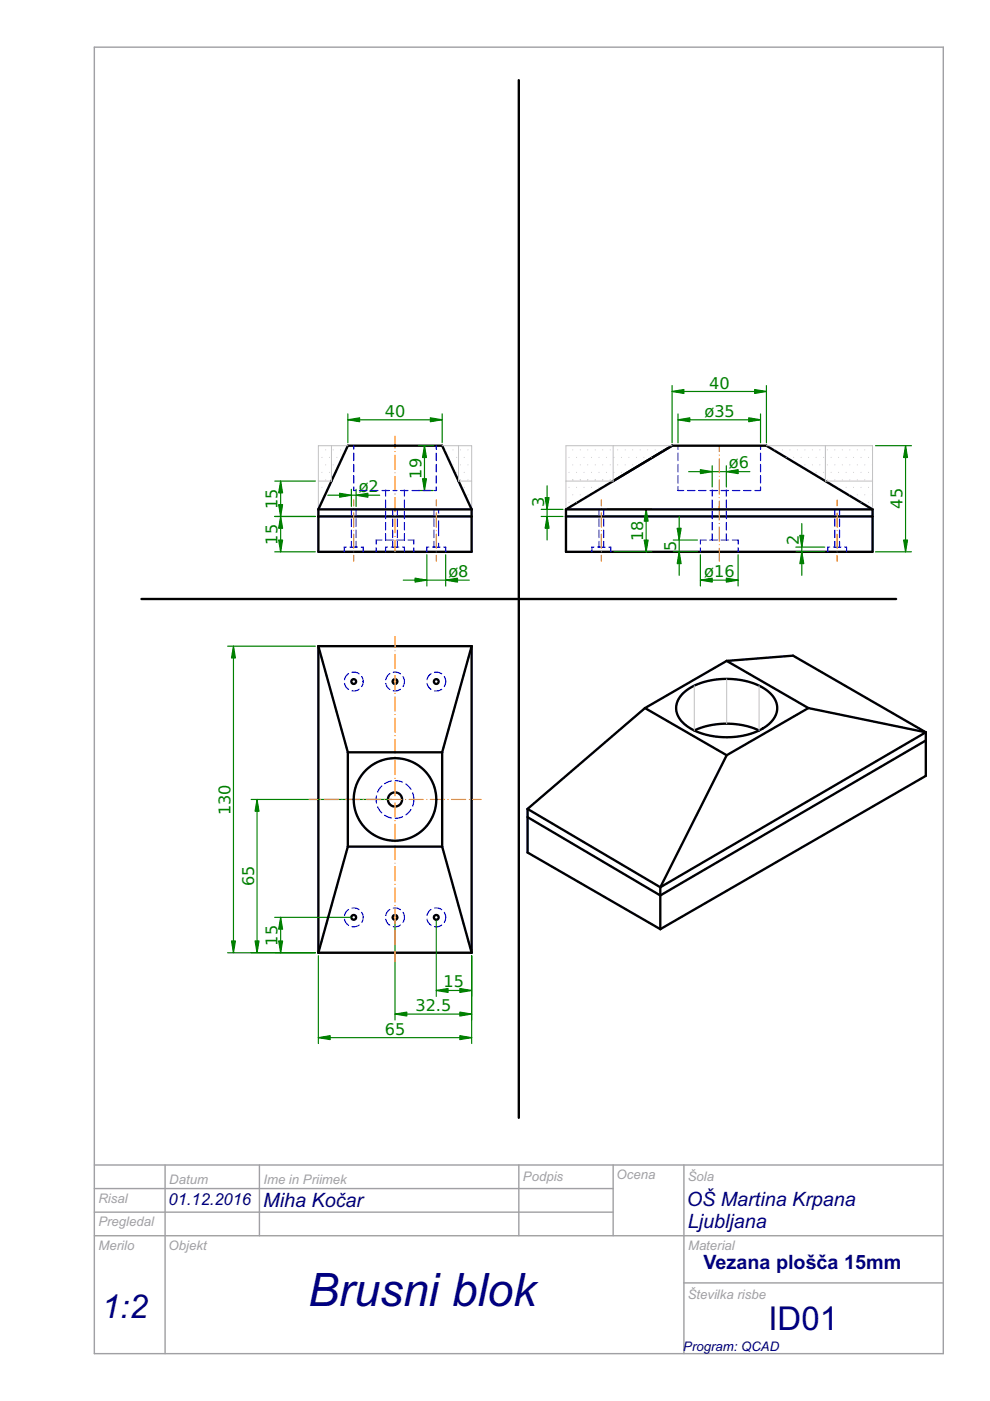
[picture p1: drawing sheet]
<svg xmlns="http://www.w3.org/2000/svg" width="210mm" height="297mm" viewBox="0 0 210 297" stroke-linecap="round" stroke-linejoin="round" font-family="sans-serif">
<path d="M20 10h180v277h-180zM20 257h110M20 252h110M20 247h180M35 247v40M55 247v15M110 247v15M130 247v15M145 247v40M20 262h180M145 272h55" fill="none" stroke="#a0a0a4" stroke-width=".3"/>
<g fill="none" stroke="#000" stroke-width=".5">
<path d="M110 17v220M67.5 109.5h32.5v7.5h-32.5zM120 109.5h65v7.5h-65zM30 127h160M67.5 137h32.5v65h-32.5zM168.1 139l28.2 16.3M196.3 164.5l-56.3 32.5-28.1-16.3"/>
<circle cx="75" cy="144.5" r=".5"/>
<circle cx="83.7" cy="144.5" r=".5"/>
<circle cx="92.5" cy="144.5" r=".5"/>
<circle cx="83.7" cy="169.5" r="1.5"/>
<circle cx="75" cy="194.5" r=".5"/>
<circle cx="83.7" cy="194.5" r=".5"/>
<circle cx="92.5" cy="194.5" r=".5"/>
</g>
<g fill="none" stroke="#00f" stroke-width=".25">
<path d="M73.4 116h-.4v1M74.2 116h1.6M74.5 108v1.2M74.5 110v1.6M74.5 112.4v1.6M74.5 114.8v1.2M75.5 108v1.2M75.5 110v1.6M75.5 112.4v1.6M75.5 114.8v1.2M76.6 116h.4v1M79.7 116.1v.9"/>
<path d="M81 114.5h-1.3v.9M81.7 103.9v1.3M81.7 106v1.6M81.7 108.4v1.6M81.7 110.8v1.6M81.7 113.2v1.3M81.8 114.5h1.6M82.2 116h-.5v1M83 116h1.5M83.2 108v1.2M83.2 110v1.6M83.2 112.4v1.6"/>
<path d="M83.2 114.8v1.2M84.1 114.5h1.6M84.2 108v1.2M84.2 110v1.6M84.2 112.4v1.6M84.2 114.8v1.2M85.3 116h.4v1M85.7 103.9v1.3M85.7 106v1.6M85.7 108.4v1.6M85.7 110.8v1.6M85.7 113.2v1.3"/>
<path d="M86.5 114.5h1.2v.9M87.7 116.1v.9M90.9 116h-.4v1M91.7 116h1.6M92 108v1.2M92 110v1.6M92 112.4v1.6M92 114.8v1.2M93 108v.8M93 110.4v3.2M93 115.2v.8M94.1 116h.4v1"/>
<path d="M125.9 116h-.4v1M126.7 116h1.6M127 108v1.2M127 110v1.6M127 112.4v1.6M127 114.8v1.2M128 108v1.2M128 110v1.6M128 112.4v1.6M128 114.8v1.2M129.1 116h.4v1M148.5 116.1v.9"/>
<path d="M149.7 114.5h-1.2v.9M150.5 114.5h1.6M151 103.9v1.3M151 106v1.6M151 108.4v1.6M151 110.8v1.6M151 113.2v1.3M152.9 114.5h1.6M154 103.9v1.3M154 106v1.6M154 108.4v1.6M154 110.8v1.6"/>
<path d="M154 113.2v1.3M155.3 114.5h1.2v.9M156.5 116.1v.9M175.9 116h-.4v1M176.7 116h1.6M177 108v1.2M177 110v1.6M177 112.4v1.6M177 114.8v1.2M178 108v1.2M178 110v1.6M178 112.4v1.6"/>
<path d="M178 114.8v1.2M179.1 116h.4v1M73 144.9l.4 .7 .5 .6M73.9 142.8l-.6 .6-.3 .7M74.6 142.5h.8l.7 .4M76.1 146.1l-.7 .4h-.8M76.7 143.4l.3 1.1-.3 1.1M81.8 144.9l.3 .7 .6 .6M82.7 142.8l-.6 .6-.3 .7M83.4 142.5h.8l.7 .4M84.9 146.1l-.7 .4h-.8M85.4 143.4l.3 1.1-.3 1.1"/>
<path d="M90.5 144.9l.4 .7 .5 .6M91.4 142.8l-.6 .6-.3 .7M92.1 142.5h.8l.7 .4M93.6 146.1l-.7 .4h-.8M94.2 143.4l.3 1.1-.3 1.1M79.8 168.7v1.6M80.1 171l.8 1.4M80.9 166.6l-.8 1.4M81.6 172.8l1.4 .6M83 165.6l-1.4 .6M83.8 165.5l1.6 .3M85.4 173.2l-1.6 .3"/>
<path d="M86 166.2l1.1 1.2M87.1 171.6l-1.1 1.2M87.5 168.1l.2 1.4-.2 1.4M73 194.9l.4 .7 .5 .6M73.9 192.8l-.6 .6-.3 .7M74.6 192.5h.8l.7 .4M76.1 196.1l-.7 .4h-.8M76.7 193.4l.3 1.1-.3 1.1M81.8 194.9l.3 .7 .6 .6M82.7 192.8l-.6 .6-.3 .7M83.4 192.5h.8l.7 .4M84.9 196.1l-.7 .4h-.8"/>
<path d="M85.4 193.4l.3 1.1-.3 1.1M90.5 194.9l.4 .7 .5 .6M91.4 192.8l-.6 .6-.3 .7M92.1 192.5h.8l.7 .4M93.6 196.1l-.7 .4h-.8M94.2 193.4l.3 1.1-.3 1.1"/>
</g>
<path d="M92.5 210h7.5" fill="none" stroke="#008000" stroke-width=".25"/>
<path d="M97.5 209.6l2.5 .4-2.5 .4z" fill="#008000"/>
<path d="M97.5 209.6l2.5 .4-2.5 .4z" fill="#008000" stroke="#008000" stroke-width=".25"/>
<path d="M92.5 210l2.5-.4v.8z" fill="#008000"/>
<path d="M92.5 210l2.5-.4v.8z" fill="#008000" stroke="#008000" stroke-width=".25"/>
<path d="M92.5 195.1v16.2M83.7 215h16.3M100 202.6v8.7" fill="none" stroke="#008000" stroke-width=".25"/>
<path d="M97.5 214.6l2.5 .4-2.5 .4z" fill="#008000"/>
<path d="M97.5 214.6l2.5 .4-2.5 .4z" fill="#008000" stroke="#008000" stroke-width=".25"/>
<path d="M83.7 215l2.5-.4v.8z" fill="#008000"/>
<path d="M83.7 215l2.5-.4v.8z" fill="#008000" stroke="#008000" stroke-width=".25"/>
<path d="M83.7 195.1v21.2M100 202.6v13.7M67.5 220h32.5" fill="none" stroke="#008000" stroke-width=".25"/>
<path d="M97.5 219.6l2.5 .4-2.5 .4z" fill="#008000"/>
<path d="M97.5 219.6l2.5 .4-2.5 .4z" fill="#008000" stroke="#008000" stroke-width=".25"/>
<path d="M67.5 220l2.5-.4v.8z" fill="#008000"/>
<path d="M67.5 220l2.5-.4v.8z" fill="#008000" stroke="#008000" stroke-width=".25"/>
<path d="M59.5 194.5v7.5M67.5 202.6v18.7M100 202.6v18.7" fill="none" stroke="#008000" stroke-width=".25"/>
<path d="M59.1 199.5h.8l-.4 2.5z" fill="#008000"/>
<path d="M59.1 199.5h.8l-.4 2.5z" fill="#008000" stroke="#008000" stroke-width=".25"/>
<path d="M59.5 194.5l.4 2.5h-.8z" fill="#008000"/>
<path d="M59.5 194.5l.4 2.5h-.8z" fill="#008000" stroke="#008000" stroke-width=".25"/>
<path d="M54.5 169.5v32.5M58.2 194.5h16.2M58.2 202h8.7" fill="none" stroke="#008000" stroke-width=".25"/>
<path d="M54.1 199.5h.8l-.4 2.5z" fill="#008000"/>
<path d="M54.1 199.5h.8l-.4 2.5z" fill="#008000" stroke="#008000" stroke-width=".25"/>
<path d="M54.5 169.5l.4 2.5h-.8z" fill="#008000"/>
<path d="M54.5 169.5l.4 2.5h-.8z" fill="#008000" stroke="#008000" stroke-width=".25"/>
<path d="M49.5 137v65M53.2 169.5h29.9M53.2 202h13.7" fill="none" stroke="#008000" stroke-width=".25"/>
<path d="M49.1 199.5h.8l-.4 2.5z" fill="#008000"/>
<path d="M49.1 199.5h.8l-.4 2.5z" fill="#008000" stroke="#008000" stroke-width=".25"/>
<path d="M49.5 137l.4 2.5h-.8z" fill="#008000"/>
<path d="M49.5 137l.4 2.5h-.8z" fill="#008000" stroke="#008000" stroke-width=".25"/>
<path d="M69.5 105h11M48.2 137h18.7M48.2 202h18.7" fill="none" stroke="#008000" stroke-width=".25"/>
<path d="M72 104.6l2.5 .4-2.5 .4z" fill="#008000"/>
<path d="M72 104.6l2.5 .4-2.5 .4z" fill="#008000" stroke="#008000" stroke-width=".25"/>
<path d="M75.5 105l2.5-.4v.8z" fill="#008000"/>
<path d="M75.5 105l2.5-.4v.8z" fill="#008000" stroke="#008000" stroke-width=".25"/>
<path d="M74.5 103.8v3.6M75.5 103.8v3.6M85.5 123h14" fill="none" stroke="#008000" stroke-width=".25"/>
<path d="M88 122.6l2.5 .4-2.5 .4z" fill="#008000"/>
<path d="M88 122.6l2.5 .4-2.5 .4z" fill="#008000" stroke="#008000" stroke-width=".25"/>
<path d="M94.5 123l2.5-.4v.8z" fill="#008000"/>
<path d="M94.5 123l2.5-.4v.8z" fill="#008000" stroke="#008000" stroke-width=".25"/>
<path d="M90.5 117.6v6.7M94.5 117.6v6.7M148.5 123h8" fill="none" stroke="#008000" stroke-width=".25"/>
<path d="M148.5 123l2.5-.4v.8z" fill="#008000"/>
<path d="M148.5 123l2.5-.4v.8z" fill="#008000" stroke="#008000" stroke-width=".25"/>
<path d="M154 122.6l2.5 .4-2.5 .4z" fill="#008000"/>
<path d="M154 122.6l2.5 .4-2.5 .4z" fill="#008000" stroke="#008000" stroke-width=".25"/>
<path d="M146 100h13M148.5 117.6v6.7M156.5 117.6v6.7" fill="none" stroke="#008000" stroke-width=".25"/>
<path d="M148.5 99.6l2.5 .4-2.5 .4z" fill="#008000"/>
<path d="M148.5 99.6l2.5 .4-2.5 .4z" fill="#008000" stroke="#008000" stroke-width=".25"/>
<path d="M154 100l2.5-.4v.8z" fill="#008000"/>
<path d="M154 100l2.5-.4v.8z" fill="#008000" stroke="#008000" stroke-width=".25"/>
<path d="M151 98.8v4.5M154 98.8v4.5M59.5 109.5v7.5" fill="none" stroke="#008000" stroke-width=".25"/>
<path d="M59.5 109.5l.4 2.5h-.8z" fill="#008000"/>
<path d="M59.5 109.5l.4 2.5h-.8z" fill="#008000" stroke="#008000" stroke-width=".25"/>
<path d="M59.1 114.5h.8l-.4 2.5z" fill="#008000"/>
<path d="M59.1 114.5h.8l-.4 2.5z" fill="#008000" stroke="#008000" stroke-width=".25"/>
<path d="M143.7 87.8v6.1M143.7 89h17.5M161.2 87.8v6.1M58.2 109.5h8.7M58.2 117h8.7" fill="none" stroke="#008000" stroke-width=".25"/>
<g fill="none" stroke="#ff7f00" stroke-width=".25">
<path d="M83.7 92.5v2.5M83.7 95.7v.1M83.7 96.5v3M152.5 94.5v1.3M152.5 96.5h.1M152.5 97.3v3M75 106v1.3M75 108h.1M75 108.8v3M75 112.5h.1M75 113.3v3M75 117h.1"/>
<path d="M75 117.8v1.2M83.7 100.2v.1M83.7 101v3M83.7 104.7v.1M83.7 105.5v3M83.7 109.2v.1M83.7 110v3M83.7 113.7v.1M83.7 114.5v2.5M92.5 106v1.3M92.5 108h.1M92.5 108.8v3"/>
<path d="M92.5 112.5h.1M92.5 113.3v3M92.5 117h.1M92.5 117.8v1.2M127.5 106v1.3M127.5 108h.1M127.5 108.8v3M127.5 112.5h.1M127.5 113.3v3M127.5 117h.1M127.5 117.8v1.2M152.5 101h.1"/>
<path d="M152.5 101.8v3M152.5 105.5h.1M152.5 106.3v4M152.5 111h.1M152.5 111.8v3M152.5 115.5h.1M152.5 116.3v2.7M177.5 106v1.3M177.5 108h.1M177.5 108.8v3M177.5 112.5h.1M177.5 113.3v3"/>
<path d="M177.5 117h.1M177.5 117.8v1.2M83.7 135v2.3M83.7 138h.1M83.7 138.8v3M83.7 142.5h.1M83.7 143.3v3M83.7 147h.1M83.7 147.8v3M83.7 151.5h.1M83.7 152.3v3M83.7 156h.1"/>
<path d="M83.7 156.8v3M65.5 169.5h1.7M68 169.5h.1M68.7 169.5h3M72.5 169.5h.1M73.2 169.5h3M77 169.5h.1M77.7 169.5h3M81.5 169.5h.1M82.2 169.5h3M83.7 160.5h.1M83.7 161.3v3"/>
<path d="M83.7 165h.1M83.7 165.8v3M83.7 169.5h.1M83.7 170.3v3M83.7 174h.1M83.7 174.8v3M83.7 178.5h.1M83.7 179.3v3M86 169.5h.1M86.7 169.5h3M90.5 169.5h.1M91.2 169.5h3"/>
<path d="M95 169.5h.1M95.7 169.5h3M99.5 169.5h.1M100.2 169.5h1.8M83.7 183h.1M83.7 183.8v3M83.7 187.5h.1M83.7 188.3v3M83.7 192h.1M83.7 192.8v3M83.7 196.5h.1M83.7 197.3v3"/>
<path d="M83.7 201h.1M83.7 201.8v2.2"/>
</g>
<path d="M142.5 94.5l-22.5 13.5M162.5 94.5l22.5 13.5" fill="none" stroke="#000" stroke-width=".5"/>
<path d="M120 94.5v13.5" fill="none" stroke="#c0c0c0" stroke-width=".21"/>
<path d="M143.7 94.5v.8M143.7 96.1v1.6M143.7 98.5v1.5M161.2 94.5v.8M161.2 96.1v1.6M161.2 98.5v1.5M143.7 100.8v1.6M143.7 103.2v.8M161.2 100.8v1.6M161.2 103.2v.8" fill="none" stroke="#00f" stroke-width=".25"/>
<path d="M143.7 89l2.5-.4v.8z" fill="#008000"/>
<path d="M143.7 89l2.5-.4v.8z" fill="#008000" stroke="#008000" stroke-width=".25"/>
<path d="M158.7 88.6l2.5 .4-2.5 .4z" fill="#008000"/>
<path d="M158.7 88.6l2.5 .4-2.5 .4z" fill="#008000" stroke="#008000" stroke-width=".25"/>
<path d="M142.5 81.8v12.1M142.5 83h20M162.5 81.8v12.1" fill="none" stroke="#008000" stroke-width=".25"/>
<path d="M142.5 83l2.5-.4v.8z" fill="#008000"/>
<path d="M142.5 83l2.5-.4v.8z" fill="#008000" stroke="#008000" stroke-width=".25"/>
<path d="M160 82.6l2.5 .4-2.5 .4z" fill="#008000"/>
<path d="M160 82.6l2.5 .4-2.5 .4z" fill="#008000" stroke="#008000" stroke-width=".25"/>
<g fill="none" stroke="#000" stroke-width=".5">
<path d="M142.5 94.5h20M67.5 108l6.2-13.5h20l6.3 13.5M67.5 137l6.2 22.5M100 137l-6.3 22.5M168.1 139l-14 1.1M73.7 159.5v20M73.7 159.5h20M93.7 159.5v20M136.8 150.1l17.3 10M136.8 150.1l-24.9 21.4M144.7 147.1l1.4-1.1 1.8-.9 2.1-.7 2.5-.4h2.4l2.3 .2 2.2 .5 2.1 .9a5.2 5.2 0 0 1 3.2 5.1 7 7 0 0 1-5.1 4.7l-3.2 .8-3.4 .1-3.5-.6-2.8-1.1a5.2 5.2 0 0 1-3.3-5.1 4.6 4.6 0 0 1 1.3-2.4zM147.2 154.9l1.7-.7 1.6-.4 3.7-.4 3.6 .4 3.1 1.1"/>
<path d="M154.1 140.1l-17.3 10M154.1 140.1l17.3 10M171.4 150.1l-17.3 10M171.4 150.1l24.9 5.2M73.7 179.5h20M73.7 179.5l-6.2 22.5M93.7 179.5l6.3 22.5M154.1 160.1l-14.1 28"/>
<circle cx="83.7" cy="169.5" r="8.7"/>
</g>
<g fill="none" stroke="#c0c0c0" stroke-width=".21">
<path d="M68.3 97h.1M69 98.6h.1M69 95.4h.1M69.8 97h.1M70.6 98.6h.1M70.6 95.4h.1M71.4 97h.1M72.2 95.4h.1M73.7 94.5h-6.2v13.5M93.7 94.5h6.3v13.5M94.4 95.4h.1M95.2 97h.1"/>
<path d="M96 98.6h.1M96 95.4h.1M96.8 97h.1M97.6 98.6h.1M97.6 95.4h.1M98.4 97h.1M99.2 98.6h.1M99.2 95.4h.1M120 94.5h22.5M120.6 97h.1M121.4 98.6h.1M121.4 95.4h.1"/>
<path d="M122.2 97h.1M123 98.6h.1M123 95.4h.1M123.8 97h.1M124.6 98.6h.1M124.6 95.4h.1M125.4 97h.1M126.2 98.6h.1M126.2 95.4h.1M127 97h.1M127.8 98.6h.1M127.8 95.4h.1"/>
<path d="M128.6 97h.1M129.4 98.6h.1M129.4 95.4h.1M130.2 97h.1M131 98.6h.1M131 95.4h.1M131.8 97h.1M132.5 98.6h.1M132.5 95.4h.1M133.3 97h.1M134.1 98.6h.1M134.1 95.4h.1"/>
<path d="M134.9 97h.1M135.7 95.4h.1M136.5 97h.1M137.3 95.4h.1M138.1 97h.1M138.9 95.4h.1M140.5 95.4h.1M162.5 94.5h22.5v13.5M164.3 95.4h.1M165.9 95.4h.1M166.7 97h.1M167.5 95.4h.1"/>
<path d="M168.3 97h.1M169.1 95.4h.1M169.9 97h.1M170.6 98.6h.1M170.6 95.4h.1M171.4 97h.1M172.2 98.6h.1M172.2 95.4h.1M173 97h.1M173.8 98.6h.1M173.8 95.4h.1M174.6 97h.1"/>
<path d="M175.4 98.6h.1M175.4 95.4h.1M176.2 97h.1M177 98.6h.1M177 95.4h.1M177.8 97h.1M178.6 98.6h.1M178.6 95.4h.1M179.4 97h.1M180.2 98.6h.1M180.2 95.4h.1M181 97h.1"/>
<path d="M181.8 98.6h.1M181.8 95.4h.1M182.6 97h.1M183.3 98.6h.1M183.3 95.4h.1M184.1 97h.1M184.9 98.6h.1M184.9 95.4h.1M67.5 102h2.8M68.3 100.2h.1M68.3 103.3h.1M69 101.7h.1"/>
<path d="M69.8 100.2h.1M96.8 100.2h.1M97.2 102h2.8M97.6 101.7h.1M98.4 100.2h.1M98.4 103.3h.1M99.2 101.7h.1M99.2 104.9h.1M120 102h10M120.6 100.2h.1M120.6 106.5h.1M120.6 103.3h.1"/>
<path d="M121.4 101.7h.1M121.4 104.9h.1M122.2 100.2h.1M122.2 106.5h.1M122.2 103.3h.1M123 101.7h.1M123 104.9h.1M123.8 100.2h.1M123.8 103.3h.1M124.6 101.7h.1M124.6 104.9h.1M125.4 100.2h.1"/>
<path d="M125.4 103.3h.1M126.2 101.7h.1M127 100.2h.1M127 103.3h.1M127.8 101.7h.1M128.6 100.2h.1M129.4 101.7h.1M130.2 100.2h.1M131.8 100.2h.1M173 100.2h.1M174.6 100.2h.1M175 102h10"/>
<path d="M175.4 101.7h.1M176.2 100.2h.1M177 101.7h.1M177.8 100.2h.1M177.8 103.3h.1M178.6 101.7h.1M179.4 100.2h.1M179.4 103.3h.1M180.2 101.7h.1M180.2 104.9h.1M181 100.2h.1M181 103.3h.1"/>
<path d="M181.8 101.7h.1M181.8 104.9h.1M182.6 100.2h.1M182.6 106.5h.1M182.6 103.3h.1M183.3 101.7h.1M183.3 104.9h.1M184.1 100.2h.1M184.1 106.5h.1M184.1 103.3h.1M184.9 101.7h.1M184.9 104.9h.1"/>
</g>
<g fill="none" stroke="#00f" stroke-width=".25">
<path d="M75 94.5v.8M75 96.1v1.6M75 98.5v1.5M92.5 94.5v.8M92.5 96.1v1.6M92.5 98.5v1.5M74.5 108h1M75 100.8v1.6M75 103.2v.8M83.2 108h1M92 108h1M92.5 100.8v1.6"/>
<path d="M92.5 103.2v.8M127 108h1M177 108h1"/>
</g>
<path d="M90 94.5v9.5" fill="none" stroke="#008000" stroke-width=".25"/>
<path d="M90 94.5l.4 2.5h-.8z" fill="#008000"/>
<path d="M90 94.5l.4 2.5h-.8z" fill="#008000" stroke="#008000" stroke-width=".25"/>
<path d="M89.6 101.5h.8l-.4 2.5z" fill="#008000"/>
<path d="M89.6 101.5h.8l-.4 2.5z" fill="#008000" stroke="#008000" stroke-width=".25"/>
<path d="M88.7 94.5h3.2M88.7 104h3.2M170 111v11" fill="none" stroke="#008000" stroke-width=".25"/>
<g fill="none" stroke="#00f" stroke-width=".25">
<path d="M75 104h.4M76.2 104h1.6M78.6 104h1.6M81 104h1.5M83.3 104h.9M84.9 104h1.6M87.3 104h1.6M89.7 104h1.6M92.1 104h.4M143.7 104h1.3M145.8 104h1.5M148.1 104h1.6"/>
<path d="M150.5 104h1.6M152.9 104h1.6M155.3 104h1.6M157.7 104h1.5M160 104h1.2"/>
</g>
<path d="M170 117l.4 2.5h-.8z" fill="#008000"/>
<path d="M170 117l.4 2.5h-.8z" fill="#008000" stroke="#008000" stroke-width=".25"/>
<path d="M169.6 113.5h.8l-.4 2.5z" fill="#008000"/>
<path d="M169.6 113.5h.8l-.4 2.5z" fill="#008000" stroke="#008000" stroke-width=".25"/>
<path d="M137 108v9M168.7 117h6.2M168.7 116h6.2" fill="none" stroke="#008000" stroke-width=".25"/>
<path d="M136.6 114.5h.8l-.4 2.5z" fill="#008000"/>
<path d="M136.6 114.5h.8l-.4 2.5z" fill="#008000" stroke="#008000" stroke-width=".25"/>
<path d="M137 108l.4 2.5h-.8z" fill="#008000"/>
<path d="M137 108l.4 2.5h-.8z" fill="#008000" stroke="#008000" stroke-width=".25"/>
<path d="M128.6 108h9.6M130.1 117h8.1M144 109.5v12.5" fill="none" stroke="#008000" stroke-width=".25"/>
<path d="M144 117l.4 2.5h-.8z" fill="#008000"/>
<path d="M144 117l.4 2.5h-.8z" fill="#008000" stroke="#008000" stroke-width=".25"/>
<path d="M143.6 112h.8l-.4 2.5z" fill="#008000"/>
<path d="M143.6 112h.8l-.4 2.5z" fill="#008000" stroke="#008000" stroke-width=".25"/>
<path d="M192 94.5v22.5M142.7 117h5.2M142.7 114.5h5.2" fill="none" stroke="#008000" stroke-width=".25"/>
<path d="M191.6 114.5h.8l-.4 2.5z" fill="#008000"/>
<path d="M191.6 114.5h.8l-.4 2.5z" fill="#008000" stroke="#008000" stroke-width=".25"/>
<path d="M192 94.5l.4 2.5h-.8z" fill="#008000"/>
<path d="M192 94.5l.4 2.5h-.8z" fill="#008000" stroke="#008000" stroke-width=".25"/>
<path d="M185.6 94.5h7.6M59.5 102v7.5M185.6 117h7.6" fill="none" stroke="#008000" stroke-width=".25"/>
<path d="M59.1 107h.8l-.4 2.5z" fill="#008000"/>
<path d="M59.1 107h.8l-.4 2.5z" fill="#008000" stroke="#008000" stroke-width=".25"/>
<path d="M59.5 102l.4 2.5h-.8z" fill="#008000"/>
<path d="M59.5 102l.4 2.5h-.8z" fill="#008000" stroke="#008000" stroke-width=".25"/>
<path d="M73.7 89h20M58.2 109.5h8.7M58.2 102h8.7" fill="none" stroke="#008000" stroke-width=".25"/>
<path d="M73.7 89l2.6-.4v.8z" fill="#008000"/>
<path d="M73.7 89l2.5-.4v.8z" fill="#008000" stroke="#008000" stroke-width=".25"/>
<path d="M91.2 88.6l2.5 .4-2.5 .4z" fill="#008000"/>
<path d="M91.2 88.6l2.5 .4-2.5 .4z" fill="#008000" stroke="#008000" stroke-width=".25"/>
<path d="M73.7 87.8v6.1M93.7 87.8v6.1M116 103v11.5" fill="none" stroke="#008000" stroke-width=".25"/>
<path d="M70.3 94.5v7.5M97.2 94.5v7.5M130 94.5v7.5M175 94.5v7.5M147.2 145.4v9.5M154.1 143.9v9.5M160.9 145.4v9.5" fill="none" stroke="#c0c0c0" stroke-width=".21"/>
<path d="M67.5 109.5v-1.5h32.5v1.5M120 109.5v-1.5h65v1.5M196.3 155.3v9.2M196.3 157l-56.3 32.9-28.1-16.7M111.9 171.5v9.2M140 188.1v8.9" fill="none" stroke="#000" stroke-width=".5"/>
<path d="M116 109.5l.4 2.5h-.8z" fill="#008000"/>
<path d="M116 109.5l.4 2.5h-.8z" fill="#008000" stroke="#008000" stroke-width=".25"/>
<path d="M115.6 105.5h.8l-.4 2.5z" fill="#008000"/>
<path d="M115.6 105.5h.8l-.4 2.5z" fill="#008000" stroke="#008000" stroke-width=".25"/>
<path d="M114.7 109.5h4.7M114.7 108h4.7" fill="none" stroke="#008000" stroke-width=".25"/>
<path d="M196.3 155.3l-56.3 32.8-28.1-16.6" fill="none" stroke="#000" stroke-width=".5"/>
<text font-size="9.8" fill="#000080" x="65.3" y="276.9">Brusni blok</text>
<g font-size="7" fill="#000080">
<text x="21.6" y="279.5">1:2</text>
<text x="162.9" y="282">ID01</text>
</g>
<g font-size="4.2" fill="#000080">
<text x="55.8" y="256">Miha Kočar</text>
<text x="145.6" y="255.7">OŠ Martina Krpana</text>
<text x="145.8" y="260.4">Ljubljana</text>
<text x="149.2" y="269.1">Vezana plošča 15mm</text>
</g>
<text font-size="3.5" fill="#000080" x="35.8" y="255.5">01.12.2016</text>
<g font-size="3.4" fill="#008000">
<text x="150.3" y="82.4">40</text>
<text x="81.6" y="88.4">40</text>
<text x="149.4" y="88.3">ø35</text>
<text x="89.4" y="101.5" transform="rotate(-90 89.4 101.5)">19</text>
<text x="154.6" y="99.3">ø6</text>
<text x="58.9" y="108" transform="rotate(-90 58.9 108)">15</text>
<text x="76.1" y="104.3">ø2</text>
<text x="115.4" y="107.5" transform="rotate(-90 115.4 107.5)">3</text>
<text x="191.4" y="107.9" transform="rotate(-90 191.4 107.9)">45</text>
<text x="58.9" y="115.5" transform="rotate(-90 58.9 115.5)">15</text>
<text x="136.4" y="114.8" transform="rotate(-90 136.4 114.8)">18</text>
<text x="143.4" y="116.8" transform="rotate(-90 143.4 116.8)">5</text>
<text x="169.4" y="115.5" transform="rotate(-90 169.4 115.5)">2</text>
<text x="95.1" y="122.3">ø8</text>
<text x="149.3" y="122.3">ø16</text>
<text x="48.9" y="172.8" transform="rotate(-90 48.9 172.8)">130</text>
<text x="53.9" y="187.9" transform="rotate(-90 53.9 187.9)">65</text>
<text x="58.9" y="200.5" transform="rotate(-90 58.9 200.5)">15</text>
<text x="94" y="209.4">15</text>
<text x="88.1" y="214.4">32.5</text>
<text x="81.6" y="219.4">65</text>
</g>
<g font-size="2.8" fill="#a0a0a4">
<text x="35.9" y="251">Datum</text>
<text x="55.8" y="251">Ime in Priimek</text>
<text x="110.9" y="250.4">Podpis</text>
<text x="130.7" y="250">Ocena</text>
<text x="145.8" y="250.5">Šola</text>
<text x="20.9" y="255">Risal</text>
<text x="20.9" y="260">Pregledal</text>
<text x="20.9" y="265">Merilo</text>
<text x="35.7" y="265">Objekt</text>
<text x="145.9" y="265">Material</text>
<text x="145.8" y="275.5">Številka risbe</text>
</g>
<text font-size="2.8" fill="#000080" x="144.9" y="286.4">Program: QCAD</text>
</svg>
